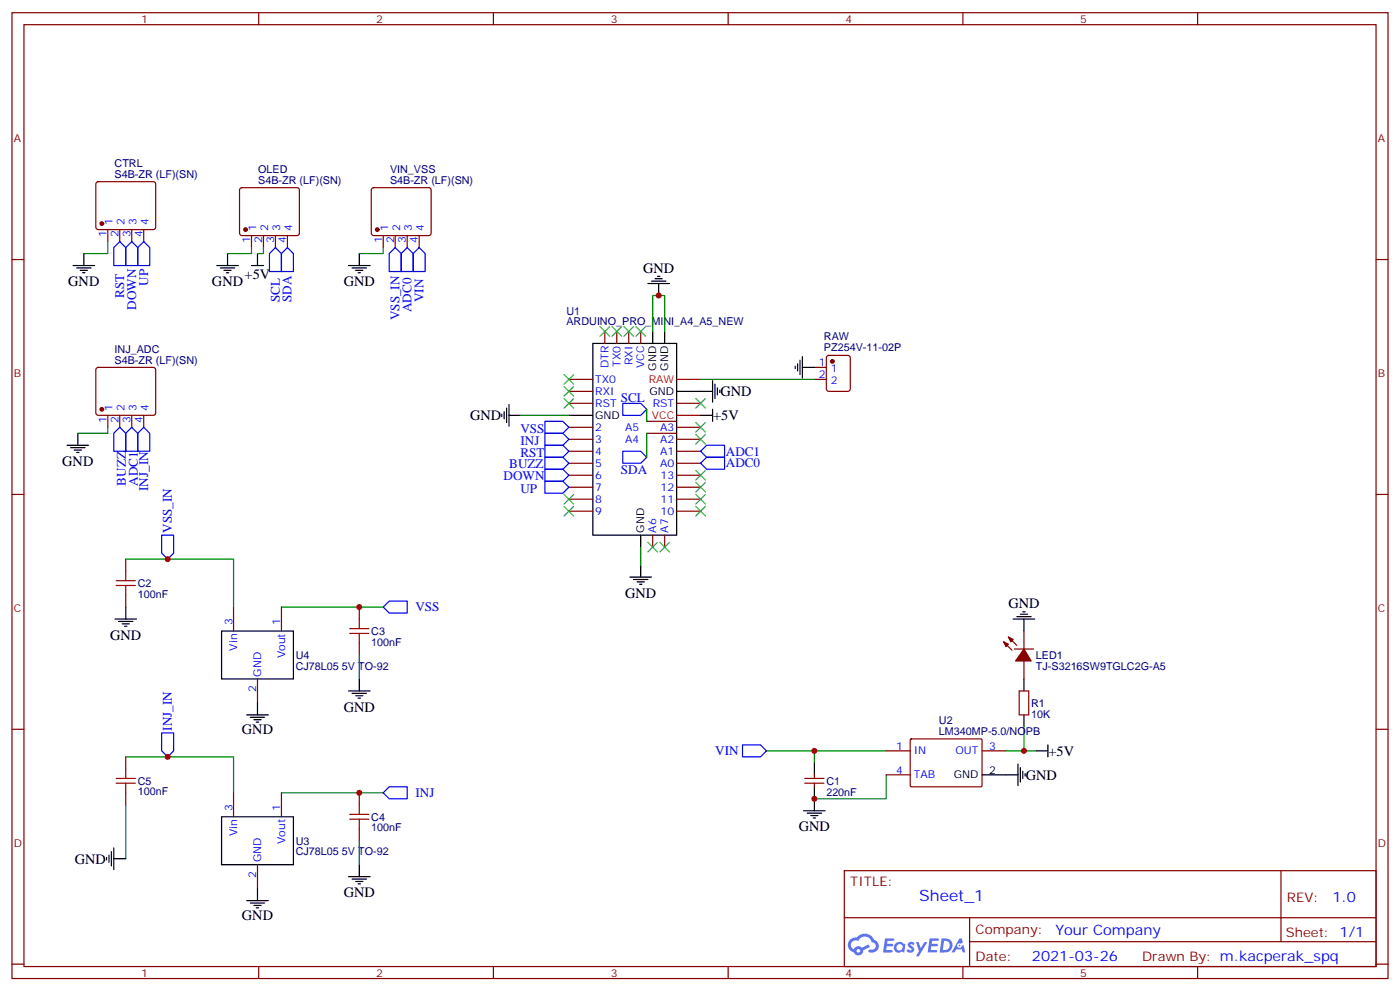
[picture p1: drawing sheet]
<svg xmlns="http://www.w3.org/2000/svg" width="412mm" height="292mm" viewBox="0 0 412 292" stroke-linecap="round" stroke-linejoin="round" font-family="sans-serif">
<g fill="none" stroke="#870000" stroke-width=".35">
<path d="M3.5 3.7h405.4v284.4h-405.4zM7.1 7.3h398.2v277.3h-398.2zM76.2 3.7v3.6M145.3 3.7v3.6M214.5 3.7v3.6M283.6 3.7v3.6M352.8 3.7v3.6M3.5 76.4h3.6M405.3 76.4h3.6M3.5 145.6h3.6M405.3 145.6h3.6M3.5 214.7h3.6"/>
<path d="M405.3 214.7h3.6M248.7 256.3h156.6v28.3h-156.6zM377.3 256.4v20.8M248.7 270.2h156.5M285.6 277.2h119.6M285.6 270.2v14.1M3.5 283.8h3.6M76.2 284.6v3.5M145.3 284.6v3.5M214.5 284.6v3.5M283.6 284.6v3.5M352.8 284.6v3.5"/>
<path d="M405.3 283.8h3.6"/>
</g>
<g fill="#5487ff">
<path d="M267.7 277.5a1.22 1.22 0 0 1 1.7 .3l-.4 .5a.47 .47 0 0 0-.3-.4 .47 .47 0 0 0-.5 .2l.1 .3a1.14 1.14 0 0 1 .8 1.7 1.14 1.14 0 0 1-1.9 0l-.2-.2 .5-.5 .7 .4a.29 .29 0 0 0 .3-.3 .29 .29 0 0 0-.2-.3 1.04 1.04 0 0 1-.6-1.7z"/>
<path d="M260.7 276.3h2.4l.3 .1-.2 .5-1.8 .1-.1 .9h1.5l.3 .3-.3 .4h-1.6l-.2 1.1h1.7l.2 .3-.2 .4h-2.6z"/>
<path d="M273.8 276.3h2.4l.3 .1-.1 .5-1.8 .1-.2 .9h1.6l.3 .3-.4 .4h-1.6l-.1 1.1h1.7l.2 .3-.2 .4h-2.6z"/>
<path d="M282.6 276.3h.7l.3 1.2-.6 .3a.69 .69 0 0 0-1 .3 .69 .69 0 0 0 .4 1 .69 .69 0 0 0 .9-.6l.5-.3 .6 2.2h-.8l-.2-.9h-1.8l-.5 .9h-.8z"/>
<path d="M269.8 277.3h.8l.6 1.9 1.1-1.9h.9l-2.6 4.2h-.8l.9-1.5z"/>
<path d="M277.4 276.3l-.6 4.1h1.3a2.11 2.11 0 0 0 2.5-2.1 2.11 2.11 0 0 0-2.5-2zM278.1 277a1.39 1.39 0 0 1 1.7 1.4 1.39 1.39 0 0 1-1.8 1.3h-.3z"/>
<path d="M263.7 277.9a1.54 1.54 0 0 0-.1 2.1 1.54 1.54 0 0 0 2.2 .2l.6 .2 .3-2.3-.2-.2-.4-.1a1.49 1.49 0 0 0-2.4 .1zM264 278.9a.94 .94 0 0 1 1.8 0 .94 .94 0 0 1-1.8 0z"/>
<path d="M250.4 276.6a2.18 2.18 0 0 0 1.1 3.8 1.44 1.44 0 0 0 1.6 .9 1.44 1.44 0 0 0 1.2-1.5l2-1-.5-.7-1.9 .9a1.47 1.47 0 0 0-2.4 .5 1.39 1.39 0 0 1-.7-2 1.39 1.39 0 0 1 2-.5 2.12 2.12 0 0 1 2.2-1.3 2.12 2.12 0 0 1 1.9 1.7 1.14 1.14 0 0 1 1.1 1.4 1.14 1.14 0 0 1-1.7 .8 .43 .43 0 0 0-.5 .3 .43 .43 0 0 0 .4 .5 1.98 1.98 0 0 0 2.5-1.2 1.98 1.98 0 0 0-1.2-2.5 3.1 3.1 0 0 0-5.3-.7l-.9 .1zM252.3 279.9a.55 .55 0 0 1 1.1 0 .55 .55 0 0 1-1.1 0z"/>
<circle cx="282.6" cy="278.4" r=".26"/>
</g>
<g fill="none" stroke="#000" stroke-width=".35">
<path d="M21.5 78.2h6.4M22.6 78.9h4.2M23.6 79.6h2.2M24.7 74.6v3.6M63.9 78.2h6.3M64.9 78.9h4.2M66 79.6h2.1M67 74.6v3.6M74.1 78.2h3.5M75.8 74.6v3.6M102.7 78.2h6.3M103.7 78.9h4.2"/>
<path d="M104.8 79.6h2.1M105.8 74.6v3.6M24.3 80.3h.7M66.7 80.3h.7M105.5 80.3h.7M190.9 83.5h6.3M191.9 82.8h4.2M192.3 97.6v3.5M193 82.1h2.1M193.7 81.4h.7M194 83.5v3.5M195.8 97.6v3.5"/>
<path d="M149.9 119.1v6.3M174.6 101.1h24.7v56.5h-24.7zM199.3 115.2h10.6M209.9 112v6.4M210.6 113.1v4.2M211.3 114.2v2.1M212 114.9v.7M234.2 107.8v.7M234.9 107.1v2.1M235.7 106v4.3M236.4 108.2h3.5M236.4 105v6.3"/>
<path d="M19.8 131.1h6.3M20.8 131.8h4.2M21.9 132.5h2.1M22.6 133.2h.7M22.9 127.6v3.5M147.8 121.9v.7M148.5 121.2v2.1M149.2 120.2v4.2M149.9 122.3h3.6M167.6 122.3h7M206.4 122.3h3.5M209.9 120.5v3.5"/>
<path d="M188.7 157.6v3.5M37 178.7v3.5M185.6 169.9h6.3M186.6 170.6h4.3M187.7 171.3h2.1M188.4 172h.7M188.7 166.4v3.5M33.9 182.2h6.3M34.9 183h4.3M36 183.7h2.1M36.7 184.4h.7M65.3 185.8h21.1v14.1h-21.1z"/>
<path d="M105.8 199.9v3.5M298.4 182.2h6.4M299.5 181.5h4.2M300.6 180.8h2.1M301.3 180.1h.7M301.6 182.2v3.6M301.6 199.9v3.5M72.7 210.5h6.3M73.7 211.2h4.3M74.8 211.9h2.1M75.5 212.6h.7M75.8 206.9v3.6"/>
<path d="M102.7 203.4h6.3M103.7 204.1h4.2M104.8 204.8h2.1M105.5 205.5h.7M301.6 210.5v3.5M308.7 219.3v3.5M236.7 238.7h6.4M237.8 239.4h4.2M239.9 224.6v3.5M239.9 231.6v7.1M289.3 228.1h10.6M299.9 224.9v6.4"/>
<path d="M300.6 226v4.2M301.3 227v2.2M302 227.8v.7M305.2 221.1h3.5M31.4 252.4v.8M32.1 251.7v2.2M32.8 250.7v4.2M33.5 252.8h3.5M33.5 249.6v6.4M65.3 240.5h21.1v14.1h-21.1zM102.7 258.1h6.3M103.7 258.8h4.2"/>
<path d="M104.8 259.5h2.1M105.8 254.6v3.5M238.8 240.1h2.1M239.5 240.8h.7M72.7 265.1h6.3M73.7 265.9h4.3M74.8 266.6h2.1M75.5 267.3h.7M75.8 261.6v3.5M105.5 260.2h.7"/>
</g>
<g fill="none" stroke="#870000" stroke-width=".35">
<path d="M28.5 53.7l.4-.2h16.3l.5 .2 .2 .5v12.7l-.3 .5-.4 .2h-16.3l-.5-.2-.2-.5v-12.7zM70.8 55.5l.5-.3h16.2l.5 .3 .2 .5v12.7l-.2 .4-.5 .3h-16.2l-.5-.3-.2-.4v-12.7zM109.6 55.5l.5-.3h16.2l.5 .3 .2 .5v12.7l-.2 .4-.5 .3h-16.2l-.5-.3-.2-.4v-12.7zM31.7 67.6v3.5M35.3 67.6v3.5M38.8 67.6v3.5M42.3 67.6v3.5M74.1 69.4v3.5M77.6 69.4v3.5M81.1 69.4v3.5M84.7 69.4v3.5M112.9 69.4v3.5"/>
<path d="M116.4 69.4v3.5M119.9 69.4v3.5M123.5 69.4v3.5M178.2 97.6v3.5M181.7 97.6v3.5M185.2 97.6v3.5M188.7 97.6v3.5M28.5 108.4l.4-.2h16.3l.5 .2 .2 .5v12.7l-.3 .5-.4 .2h-16.3l-.5-.3-.2-.4v-12.7zM167.6 111.7h7M167.6 115.2h7M167.6 118.7h7M199.3 118.7h7.1"/>
<path d="M239.9 111.7h3.5M239.9 108.2h3.5M243.7 104.8l.4-.2h5.7l.6 .5 .1 9.4-.5 .7h-5.9l-.6-.4-.1-9.5zM31.7 122.3v3.5M35.3 122.3v3.5M38.8 122.3v3.5M42.3 122.3v3.5M167.6 125.8h7M167.6 129.3h7M167.6 132.9h7M167.6 136.4h7M167.6 139.9h7"/>
<path d="M190.5 127.6h8.8M190.5 124h8.8M199.3 125.8h7.1M199.3 129.3h7.1M199.3 132.9h7.1M199.3 136.4h7.1M199.3 139.9h7.1M167.6 143.4h7M167.6 147h7M167.6 150.5h7M192.3 157.6v3.5M195.8 157.6v3.5"/>
<path d="M199.3 143.4h7.1M199.3 147h7.1M199.3 150.5h7.1M37 164.6v3.5M37 175.2v3.5M68.8 178.7v7.1M82.9 178.7v7.1M105.8 178.7v3.5M75.8 199.9v7M105.8 189.3v3.5M295.6 188.9l2.5 2.5M297 187.5l2.5 2.5"/>
<path d="M298.8 191.1h5.6M301.6 185.8v5.3M301.6 194.6v5.3M268.2 217.7l.3-.2 20.6 .1 .2 .3-.1 13.6-.3 .1h-20.6l-.2-.3zM300.2 203.4h2.8v7.1h-2.8zM37 222.8v3.5M37 233.4v3.5M68.8 233.4v7.1M82.9 233.4v7.1M105.8 233.4v3.5M237.1 230.6h5.6M237.1 229.2h5.6"/>
<path d="M239.9 228.1v1.1M239.9 230.6v1M261.1 221.1h7M261.1 228.1h7M289.3 221.1h7M75.8 254.6v7M105.8 244v3.5"/>
</g>
<path d="M199.3 111.7h7.1M199.3 122.3h7.1" fill="none" stroke="#f00" stroke-width=".35"/>
<g fill="none" stroke="#008700" stroke-width=".35">
<path d="M31.7 71.1v3.5h-7M74.1 72.9v1.7h-7.1M77.6 72.9v1.7h-1.8M112.9 72.9v1.7h-7.1M192.3 97.6v-10.6h3.5v10.6M206.4 111.7h33.5M31.7 125.8v1.8h-8.8M153.5 122.3h14.1M190.5 120.5v3.5M190.5 127.6v7M37 164.6h31.8v14.1M82.9 178.7h30"/>
<path d="M188.7 161.1v5.3M105.8 192.8v7.1M301.6 214v7.1M37 222.8h31.8v10.6M37 236.9v15.9M82.9 233.4h30M225.8 221.1h35.3M239.9 221.1v3.5M261.1 228.1v7.1h-21.2M296.3 221.1h8.9M105.8 247.5v7.1"/>
</g>
<g fill="none" stroke="#00f" stroke-width=".35">
<path d="M35.3 71.1l1.7 1.8v5.3h-3.5v-5.3zM38.8 71.1l1.8 1.8v5.3h-3.6v-5.3zM42.3 71.1l1.8 1.8v5.3h-3.5v-5.3zM81.1 72.9l1.8 1.7v5.3h-3.5v-5.3zM84.7 72.9l1.7 1.7v5.3h-3.5v-5.3zM116.4 72.9l1.8 1.7v5.3h-3.5v-5.3zM119.9 72.9l1.8 1.7v5.3h-3.5v-5.3zM123.5 72.9l1.7 1.7v5.3h-3.5v-5.3zM183.4 118.7h5.3l1.8 1.8-1.8 1.8h-5.3zM35.3 125.8l1.7 1.8v5.3h-3.5v-5.3zM38.8 125.8l1.8 1.8v5.3h-3.6v-5.3zM42.3 125.8l1.8 1.8v5.3h-3.5v-5.3z"/>
<path d="M160.5 131.1h5.3l1.8 1.8-1.8 1.7h-5.3zM160.5 138.1h5.3l1.8 1.8-1.8 1.8h-5.3zM160.5 124h5.3l1.8 1.8-1.8 1.8h-5.3zM160.5 127.6h5.3l1.8 1.7-1.8 1.8h-5.3zM160.5 134.6h5.3l1.8 1.8-1.8 1.7h-5.3zM183.4 132.9h5.3l1.8 1.7-1.8 1.8h-5.3zM206.4 136.4l1.7-1.8h5.3v3.5h-5.3zM208.1 131.1h5.3v3.5h-5.3l-1.7-1.7zM47.6 157.6h3.6v5.2l-1.8 1.8-1.8-1.8zM160.5 141.7h5.3l1.8 1.7-1.8 1.8h-5.3zM112.9 178.7l1.8-1.7h5.2v3.5h-5.2zM47.6 215.8h3.6v5.3l-1.8 1.7-1.8-1.7z"/>
<path d="M218.7 219.3h5.3l1.8 1.8-1.8 1.7h-5.3zM112.9 233.4l1.8-1.8h5.2v3.6h-5.2z"/>
</g>
<g fill="#870000" stroke="#870000" stroke-width=".35">
<path d="M297 187.5l1.4 .7-.7 .7z"/>
<path d="M295.6 188.9l1.4 .8-.7 .7z"/>
<path d="M301.6 191.1l2.1 3.5h-4.5z"/>
<circle cx="30" cy="65.8" r=".53"/>
<circle cx="72.3" cy="67.6" r=".53"/>
<circle cx="111.1" cy="67.6" r=".53"/>
<circle cx="30" cy="120.5" r=".53"/>
<circle cx="245.2" cy="106.4" r=".53"/>
</g>
<g fill="none" stroke="#a10000" stroke-width=".35">
<path d="M34.2 172.4h5.7M34.2 171h5.7M37 168.1v2.9M37 172.4v2.8M103 186.5h5.7M103 185.1h5.7M105.8 182.2v2.9M105.8 186.5v2.8M34.2 230.6h5.7M34.2 229.2h5.7M37 226.3v2.9M37 230.6v2.8"/>
<path d="M103 239.7h5.7M105.8 236.9v2.8M103 241.2h5.7M105.8 241.2v2.8"/>
</g>
<g fill="none" stroke="#3c3" stroke-width=".35">
<path d="M176.7 96.2l2.9 2.8M179.6 96.2l-2.9 2.8M180.3 96.2l2.8 2.8M183.1 96.2l-2.8 2.8M183.8 96.2l2.8 2.8M186.6 96.2l-2.8 2.8M187.3 96.2l2.8 2.8M190.1 96.2l-2.8 2.8M166.2 110.3l2.8 2.8M166.2 117.3l2.8 2.9M166.2 113.8l2.8 2.8M169 110.3l-2.8 2.8"/>
<path d="M169 117.3l-2.8 2.9M169 113.8l-2.8 2.8M205 117.3l2.8 2.9M207.8 117.3l-2.8 2.9M205 138.5l2.8 2.8M205 127.9l2.8 2.8M205 124.4l2.8 2.8M207.8 138.5l-2.8 2.8M207.8 127.9l-2.8 2.8M207.8 124.4l-2.8 2.8M166.2 149.1l2.8 2.8M166.2 145.6l2.8 2.8"/>
<path d="M169 149.1l-2.8 2.8M169 145.6l-2.8 2.8M190.9 159.7l2.8 2.8M193.7 159.7l-2.8 2.8M194.4 159.7l2.8 2.8M197.2 159.7l-2.8 2.8M205 149.1l2.8 2.8M205 145.6l2.8 2.8M205 142l2.8 2.9M207.8 149.1l-2.8 2.8M207.8 145.6l-2.8 2.8M207.8 142l-2.8 2.9"/>
</g>
<g fill="#c00">
<circle cx="194" cy="87" r=".88"/>
<circle cx="49.4" cy="164.6" r=".88"/>
<circle cx="105.8" cy="233.4" r=".88"/>
<circle cx="49.4" cy="222.8" r=".88"/>
<circle cx="239.9" cy="235.2" r=".88"/>
<circle cx="301.6" cy="221.1" r=".88"/>
<circle cx="239.9" cy="221.1" r=".88"/>
<circle cx="105.8" cy="178.7" r=".88"/>
</g>
<text font-size="4.6" fill="#00f" x="270.8" y="265.4">Sheet_1</text>
<g font-size="4.2">
<text x="72.1" y="82.1">+5V</text>
<text x="189.4" y="80.3">GND</text>
<text x="20.1" y="84.2">GND</text>
<text x="62.4" y="84.2">GND</text>
<text x="101.2" y="84.2">GND</text>
<text x="212.2" y="116.6">GND</text>
<text x="138.5" y="123.7">GND</text>
<text x="210.1" y="123.7">+5V</text>
<text x="18.3" y="137.1">GND</text>
<text x="184.1" y="175.9">GND</text>
<text x="297" y="179">GND</text>
<text x="32.5" y="188.3">GND</text>
<text x="101.2" y="209.5">GND</text>
<text x="71.3" y="216.1">GND</text>
<text x="308.9" y="222.5">+5V</text>
<text x="302.2" y="229.6">GND</text>
<text x="235.3" y="244.7">GND</text>
<text x="22" y="254.3">GND</text>
<text x="101.2" y="264.2">GND</text>
<text x="71.3" y="270.8">GND</text>
</g>
<g font-size="4.2" fill="#00f">
<text x="392.5" y="265.6">1.0</text>
<text x="310.9" y="275.2">Your Company</text>
<text x="304" y="283">2021-03-26</text>
</g>
<g font-size="3.9" fill="#00f">
<text x="36.5" y="87.6" transform="rotate(-90 36.5 87.6)">RST</text>
<text x="43.6" y="84.1" transform="rotate(-90 43.6 84.1)">UP</text>
<text x="82.4" y="89" transform="rotate(-90 82.4 89)">SCL</text>
<text x="85.9" y="89" transform="rotate(-90 85.9 89)">SDA</text>
<text x="124.7" y="89" transform="rotate(-90 124.7 89)">VIN</text>
<text x="40.1" y="91.2" transform="rotate(-90 40.1 91.2)">DOWN</text>
<text x="117.7" y="94.3" transform="rotate(-90 117.7 94.3)">VSS_IN</text>
<text x="121.2" y="91.9" transform="rotate(-90 121.2 91.9)">ADC0</text>
<text x="182.9" y="118.3">SCL</text>
<text x="153.3" y="127.5">VSS</text>
<text x="153.3" y="131">INJ</text>
<text x="150" y="137.6">BUZZ</text>
<text x="153.3" y="134.6">RST</text>
<text x="213.8" y="137.6">ADC0</text>
<text x="213.8" y="134.1">ADC1</text>
<text x="37.1" y="143" transform="rotate(-90 37.1 143)">BUZZ</text>
<text x="40.6" y="143" transform="rotate(-90 40.6 143)">ADC1</text>
<text x="148.4" y="141.2">DOWN</text>
<text x="182.9" y="139.4">SDA</text>
<text x="43.6" y="144.5" transform="rotate(-90 43.6 144.5)">INJ_IN</text>
<text x="153.3" y="145.2">UP</text>
<text x="50.7" y="156.9" transform="rotate(-90 50.7 156.9)">VSS_IN</text>
<text x="122.4" y="180">VSS</text>
<text x="50.7" y="215.1" transform="rotate(-90 50.7 215.1)">INJ_IN</text>
<text x="210.7" y="222.3">VIN</text>
<text x="122.4" y="234.7">INJ</text>
</g>
<g font-size="3.9" fill="#800">
<text x="250.5" y="260.9">TITLE:</text>
<text x="379.1" y="265.6">REV:</text>
<text x="287.4" y="275.1">Company:</text>
<text x="378.7" y="275.7">Sheet: 1/1</text>
<text x="287.4" y="282.8">Date:</text>
<text x="336.4" y="282.9">Drawn By: m.kacperak_spq</text>
</g>
<g font-size="3.2" fill="#800">
<text x="41.6" y="6.7">1</text>
<text x="110.8" y="6.7">2</text>
<text x="179.9" y="6.7">3</text>
<text x="249.1" y="6.7">4</text>
<text x="318.2" y="6.7">5</text>
<text x="4.1" y="41.8">A</text>
<text x="405.9" y="41.8">A</text>
<text x="4.1" y="111">B</text>
<text x="405.9" y="111">B</text>
<text x="4.1" y="180.1">C</text>
<text x="405.9" y="180.1">C</text>
<text x="4.1" y="249.3">D</text>
<text x="405.9" y="249.3">D</text>
<text x="41.6" y="287.5">1</text>
<text x="110.8" y="287.5">2</text>
<text x="179.9" y="287.5">3</text>
<text x="249.1" y="287.5">4</text>
<text x="318.2" y="287.5">5</text>
</g>
<g font-size="3.2" fill="#000080">
<text x="33.7" y="52.4">S4B-ZR (LF)(SN)</text>
<text x="33.7" y="49.2">CTRL</text>
<text x="76.1" y="51">OLED</text>
<text x="114.9" y="51">VIN_VSS</text>
<text x="76.1" y="54.2">S4B-ZR (LF)(SN)</text>
<text x="114.9" y="54.2">S4B-ZR (LF)(SN)</text>
<text x="166.9" y="95.8">ARDUINO_PRO_MINI_A4_A5_NEW</text>
<text x="166.9" y="92.8">U1</text>
<text x="242.7" y="100.2">RAW</text>
<text x="33.7" y="107.1">S4B-ZR (LF)(SN)</text>
<text x="33.7" y="103.9">INJ_ADC</text>
<text x="242.7" y="103.4">PZ254V-11-02P</text>
<text x="40.6" y="172.8">C2</text>
<text x="40.6" y="176">100nF</text>
<text x="109.4" y="190.1">100nF</text>
<text x="109.4" y="186.9">C3</text>
<text x="87.1" y="197.1">CJ78L05 5V TO-92</text>
<text x="87.1" y="193.9">U4</text>
<text x="305.2" y="197.1">TJ-S3216SW9TGLC2G-A5</text>
<text x="305.2" y="193.9">LED1</text>
<text x="303.7" y="208.1">R1</text>
<text x="276.6" y="213">U2</text>
<text x="303.7" y="211.2">10K</text>
<text x="276.6" y="216.3">LM340MP-5.0/NOPB</text>
<text x="40.6" y="231">C5</text>
<text x="243.4" y="231">C1</text>
<text x="40.6" y="234.2">100nF</text>
<text x="243.4" y="234.2">220nF</text>
<text x="109.4" y="244.7">100nF</text>
<text x="109.4" y="241.6">C4</text>
<text x="87.1" y="251.8">CJ78L05 5V TO-92</text>
<text x="87.1" y="248.6">U3</text>
</g>
<g font-size="3.2" fill="#00f">
<text x="31.4" y="69.8" transform="rotate(-90 31.4 69.8)">1</text>
<text x="33.2" y="66.3" transform="rotate(-90 33.2 66.3)">1</text>
<text x="34.9" y="69.8" transform="rotate(-90 34.9 69.8)">2</text>
<text x="36.7" y="66.3" transform="rotate(-90 36.7 66.3)">2</text>
<text x="38.5" y="69.8" transform="rotate(-90 38.5 69.8)">3</text>
<text x="40.2" y="66.3" transform="rotate(-90 40.2 66.3)">3</text>
<text x="42" y="69.8" transform="rotate(-90 42 69.8)">4</text>
<text x="43.7" y="66.3" transform="rotate(-90 43.7 66.3)">4</text>
<text x="73.7" y="71.6" transform="rotate(-90 73.7 71.6)">1</text>
<text x="75.5" y="68.1" transform="rotate(-90 75.5 68.1)">1</text>
<text x="77.3" y="71.6" transform="rotate(-90 77.3 71.6)">2</text>
<text x="79" y="68.1" transform="rotate(-90 79 68.1)">2</text>
<text x="80.8" y="71.6" transform="rotate(-90 80.8 71.6)">3</text>
<text x="82.5" y="68.1" transform="rotate(-90 82.5 68.1)">3</text>
<text x="84.3" y="71.6" transform="rotate(-90 84.3 71.6)">4</text>
<text x="86.1" y="68.1" transform="rotate(-90 86.1 68.1)">4</text>
<text x="112.5" y="71.6" transform="rotate(-90 112.5 71.6)">1</text>
<text x="114.3" y="68.1" transform="rotate(-90 114.3 68.1)">1</text>
<text x="116.1" y="71.6" transform="rotate(-90 116.1 71.6)">2</text>
<text x="117.8" y="68.1" transform="rotate(-90 117.8 68.1)">2</text>
<text x="119.6" y="71.6" transform="rotate(-90 119.6 71.6)">3</text>
<text x="121.4" y="68.1" transform="rotate(-90 121.4 68.1)">3</text>
<text x="123.1" y="71.6" transform="rotate(-90 123.1 71.6)">4</text>
<text x="124.9" y="68.1" transform="rotate(-90 124.9 68.1)">4</text>
<text x="182.7" y="108" transform="rotate(-90 182.7 108)">TX0</text>
<text x="186.3" y="107.5" transform="rotate(-90 186.3 107.5)">RXI</text>
<text x="241.2" y="107.8">1</text>
<text x="175.3" y="112.7">TX0</text>
<text x="179.2" y="108.4" transform="rotate(-90 179.2 108.4)">DTR</text>
<text x="189.8" y="108.4" transform="rotate(-90 189.8 108.4)">VCC</text>
<text x="241.2" y="111.3">2</text>
<text x="244.7" y="109.6">1</text>
<text x="244.7" y="113.1">2</text>
<text x="175.3" y="116.3">RXI</text>
<text x="175.3" y="119.8">RST</text>
<text x="192.3" y="119.8">RST</text>
<text x="31.4" y="124.5" transform="rotate(-90 31.4 124.5)">1</text>
<text x="33.2" y="121" transform="rotate(-90 33.2 121)">1</text>
<text x="34.9" y="124.5" transform="rotate(-90 34.9 124.5)">2</text>
<text x="36.7" y="121" transform="rotate(-90 36.7 121)">2</text>
<text x="38.5" y="124.5" transform="rotate(-90 38.5 124.5)">3</text>
<text x="40.2" y="121" transform="rotate(-90 40.2 121)">3</text>
<text x="42" y="124.5" transform="rotate(-90 42 124.5)">4</text>
<text x="43.7" y="121" transform="rotate(-90 43.7 121)">4</text>
<text x="175.3" y="126.9">2</text>
<text x="175.3" y="130.4">3</text>
<text x="184.1" y="130.4">A4</text>
<text x="184.1" y="126.9">A5</text>
<text x="194.4" y="130.4">A2</text>
<text x="194.4" y="126.9">A3</text>
<text x="175.3" y="133.9">4</text>
<text x="175.3" y="137.4">5</text>
<text x="194.4" y="137.4">A0</text>
<text x="194.4" y="133.9">A1</text>
<text x="175.3" y="141">6</text>
<text x="194.6" y="141">13</text>
<text x="175.3" y="144.5">7</text>
<text x="175.3" y="148">8</text>
<text x="194.6" y="148">11</text>
<text x="194.6" y="144.5">12</text>
<text x="175.3" y="151.6">9</text>
<text x="194.6" y="151.6">10</text>
<text x="193.3" y="156.8" transform="rotate(-90 193.3 156.8)">A6</text>
<text x="196.8" y="156.8" transform="rotate(-90 196.8 156.8)">A7</text>
<text x="68.4" y="184" transform="rotate(-90 68.4 184)">3</text>
<text x="82.5" y="184" transform="rotate(-90 82.5 184)">1</text>
<text x="69.8" y="191.5" transform="rotate(-90 69.8 191.5)">Vin</text>
<text x="84" y="193.8" transform="rotate(-90 84 193.8)">Vout</text>
<text x="75.5" y="203.7" transform="rotate(-90 75.5 203.7)">2</text>
<text x="76.9" y="199.2" transform="rotate(-90 76.9 199.2)">GND</text>
<text x="264" y="220.7">1</text>
<text x="291.4" y="220.7">3</text>
<text x="264" y="227.8">4</text>
<text x="269.2" y="222.1">IN</text>
<text x="281.4" y="222.1">OUT</text>
<text x="269.2" y="229.2">TAB</text>
<text x="68.4" y="238.7" transform="rotate(-90 68.4 238.7)">3</text>
<text x="82.5" y="238.7" transform="rotate(-90 82.5 238.7)">1</text>
<text x="69.8" y="246.2" transform="rotate(-90 69.8 246.2)">Vin</text>
<text x="84" y="248.5" transform="rotate(-90 84 248.5)">Vout</text>
<text x="76.9" y="253.9" transform="rotate(-90 76.9 253.9)">GND</text>
<text x="75.5" y="258.3" transform="rotate(-90 75.5 258.3)">2</text>
</g>
<g font-size="3.2" fill="#f00">
<text x="191.1" y="112.7">RAW</text>
<text x="192" y="123.3">VCC</text>
</g>
<g font-size="3.2">
<text x="193.3" y="109.1" transform="rotate(-90 193.3 109.1)">GND</text>
<text x="196.8" y="109.1" transform="rotate(-90 196.8 109.1)">GND</text>
<text x="191.3" y="116.3">GND</text>
<text x="175.3" y="123.3">GND</text>
<text x="189.8" y="156.8" transform="rotate(-90 189.8 156.8)">GND</text>
<text x="291.4" y="227.8">2</text>
<text x="280.9" y="229.2">GND</text>
</g>
</svg>
